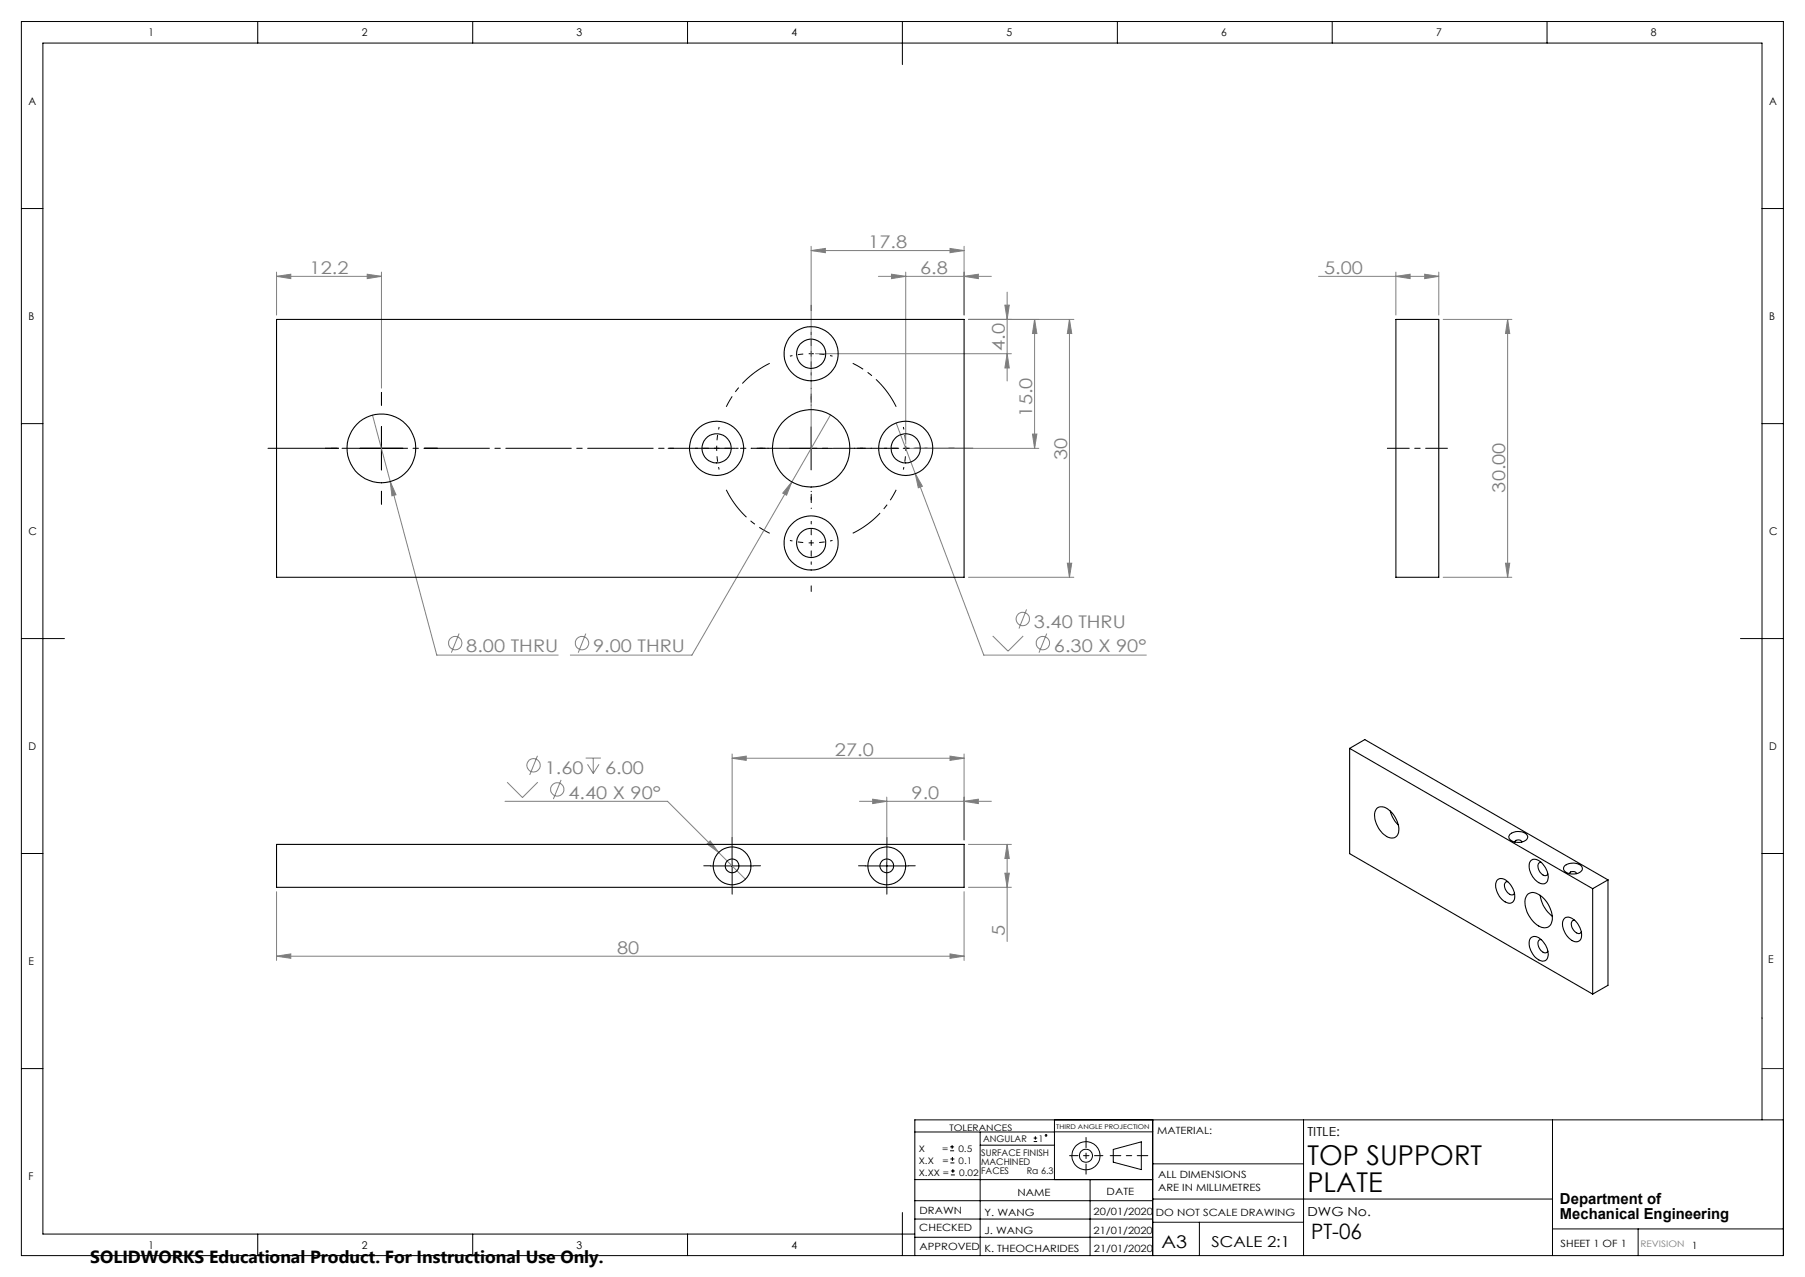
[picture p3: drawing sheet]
<svg xmlns="http://www.w3.org/2000/svg" width="420mm" height="297mm" viewBox="0 0 420 297" stroke-linecap="round" stroke-linejoin="round" font-family="sans-serif">
<g fill="none" stroke="#000" stroke-width=".23">
<path d="M5 5h410v287h-410zM60 5v5M110 5v5M160 5v5M210 5v10M260 5v5M310 5v5M360 5v5M5 48.5h5M410 48.5h5M5 98.5h5M88.8 99.3v10"/>
<path d="M188.7 99.3v10M410 98.5h5M83.7 104.3h10M183.7 104.3h10M5 148.5h10M405 148.5h10M5 198.5h5M170.4 196.4v10M206.3 196.4v10M410 198.5h5M165.3 201.4h10M201.3 201.4h10"/>
<path d="M5 248.5h5M212.9 279.3h55.3M212.9 274.4h55.3M212.9 263.3h32.5M228.1 263.3v28.7M228.1 266.3h17.3M245.4 263.2h22.8M245.4 260.5v13.9M253.6 274.4v17.6M259 267.3l6.6-1.7v6.4l-6.6-1.7zM268.2 260.5v31.5M268.2 270.7h35.1"/>
<path d="M268.2 278.9h93M303.3 260.5v31.5M361.2 260.5v31.5M410 260.5v-250.5h-400v277h202.9M415 260.5h-202.1v31.5M60 287v5M110 287v5M160 287v5M210 282v10M212.9 287.8h55.3M212.9 283.5h55.3M268.2 284.3h35.1"/>
<path d="M279.1 284.3v7.7M361.2 285.8h53.8M381.2 285.8v6.2"/>
<circle cx="252.7" cy="268.8" r="1.52"/>
<circle cx="252.7" cy="268.8" r="3.3"/>
</g>
<path d="M267.1 268.8h-8.8" fill="none" stroke="#000" stroke-width=".23" stroke-dasharray="15.2 1.3 1.3 1.3" stroke-dashoffset="12.8"/>
<path d="M252.7 264.6v8.5" fill="none" stroke="#000" stroke-width=".23" stroke-dasharray="15.2 1.3 1.3 1.3" stroke-dashoffset="12.9"/>
<path d="M248.9 268.8h7.7" fill="none" stroke="#000" stroke-width=".23" stroke-dasharray="15.2 1.3 1.3 1.3" stroke-dashoffset="13.3"/>
<path d="M410 248.5h5" fill="none" stroke="#00f" stroke-width=".23"/>
<g fill="none" stroke="#808080" stroke-width=".23">
<path d="M188.7 58.3l3.4-.5v1zM188.7 57.3v46M188.7 58.3h35.6M221.1 57.8l3.2 .5-3.2 .5zM224.3 57.3v16M64.3 64.3l3.4-.5v1zM64.3 64.3h24.5M64.3 63.3v10M85.4 63.8l3.4 .5-3.4 .5zM88.8 63.3v27M204.4 64.3h26.3M207.4 63.8l3.3 .5-3.3 .5z"/>
<path d="M210.7 63.3v40M224.3 64.3l3.3-.5v1zM225.4 74.3h24.5M233.8 71h1l-.4 3.3zM234.4 67.9v20.7M240.7 74.3v30M240.7 74.3l.6 3.3h-1.1zM248.8 74.3l.6 3.3h-1zM248.8 74.3v60M306.8 64.3h28M324.8 64.3l3.3-.5v1zM324.8 63.3v10"/>
<path d="M331.5 63.8l3.3 .5-3.3 .5zM334.8 63.3v10M335.8 74.3h16M350.8 74.3v60M350.8 74.3l.5 3.3h-1zM86.7 96.6l14.9 55.8h28.3M189.8 82.3h45.5M193.3 96.5l-9 15.6M208.5 98.4l4.5 11.8M234.4 82.3l.4 3.3h-1zM90.8 112l1.3 3.1-.9 .2zM184.3 112.1l-1.3 3.1-.9-.5z"/>
<path d="M184.3 112.1l-23.3 40.3h-28.3M211.7 104.3h30M213 110.2l1.6 2.9-.9 .3zM213 110.2l15.9 42.2h37.8M240.2 101h1.1l-.6 3.3zM225.4 134.3h24.5M248.4 131h1l-.6 3.3zM335.8 134.3h16M350.3 131h1l-.5 3.3zM106.8 147.4l-1.8 4.4M136.3 147.4l-1.8 4.4M231 147.9l3.6 3.5 3.5-3.5"/>
<path d="M238.9 141.7l-1.8 4.5M243.6 147.4l-1.8 4.4M125.1 175.8l-1.8 4.4M136.3 176.3h3.5M136.7 177.8l1.3 2.1M138 176.3v3.6M139.4 177.8l-1.4 2.1M170.4 176.4l3.2-.5v.9zM170.4 175.4v25M170.4 176.4h53.9M221.1 175.9l3.2 .5-3.2 .4zM224.3 175.4v20"/>
<path d="M117.5 186.4h37.8l11.9 11.9M118 181.9l3.6 3.6 3.5-3.6M130.6 181.4l-1.8 4.4M164.5 196.3l.7-.7 2 2.7zM167.2 198.3l6.3 6.2M200 186.4h30.7M203.1 185.9l3.2 .5-3.2 .5zM206.3 185.4v15M224.3 186.4l3.3-.5v1zM225.4 196.4h9.9M234.4 196.4l.4 3.3h-1zM234.4 196.4v22.6"/>
<path d="M64.3 207.4v16M224.3 207.4v16M225.4 206.4h9.9M233.8 203.1h1l-.4 3.3zM64.3 222.4l3.4-.5v1zM64.3 222.4h160M221.1 221.9l3.2 .5-3.2 .5z"/>
<circle cx="105.9" cy="149.6" r="1.55"/>
<circle cx="135.4" cy="149.6" r="1.55"/>
<circle cx="238" cy="144" r="1.55"/>
<circle cx="242.7" cy="149.6" r="1.55"/>
<circle cx="124.1" cy="178" r="1.55"/>
<circle cx="129.7" cy="183.6" r="1.55"/>
</g>
<path d="M188.8 82.3l-2.5 .1-2.5 .4M188.8 82.3l2.5 .1 2.4 .4M166.8 104.3l.1 2.5 .4 2.4M166.8 104.3l.1-2.5 .4-2.5M210.8 104.3l-.2-2.5-.4-2.5M210.8 104.3l-.2 2.5-.4 2.4M188.8 126.3l2.5-.2 2.4-.4M188.8 126.3l-2.5-.2-2.5-.4" fill="none" stroke="#000" stroke-width=".23" stroke-dasharray="15.2 1.3 1.3 1.3" stroke-dashoffset="14.6" stroke-linecap="butt"/>
<path d="M179.1 84.5a22 22 0 0 0-10.1 10.1M208.5 94.6a22 22 0 0 0-10.1-10.1M169 113.9a22 22 0 0 0 10.1 10.1M198.4 124a22 22 0 0 0 10.1-10.1" fill="none" stroke="#000" stroke-width=".23" stroke-dasharray="15.2 1.3 1.3 1.3" stroke-dashoffset="7.3" stroke-linecap="butt"/>
<g fill="none" stroke="#000" stroke-width=".23" stroke-dasharray="15.2 1.3 1.3 1.3">
<path d="M188.8 72.3v-1.3M88.8 94.3v-3M188.8 92.3v1.3M78.8 104.3h-3M88.8 114.3v3M98.8 104.3h3M156.8 104.3h-1.3M176.8 104.3h1.3M188.8 116.3v-1.3M200.8 104.3h-1.3M220.8 104.3h1.3M188.8 136.3v1.3"/>
<path d="M170.4 196.4v-1.6M206.4 196.4v-1.6M165.4 201.4h-1.6M170.4 206.4v1.6M175.4 201.4h1.6M201.4 201.4h-1.6M206.4 206.4v1.6M211.4 201.4h1.6"/>
</g>
<path d="M62.4 104.3h164" fill="none" stroke="#000" stroke-width=".23" stroke-dasharray="15.2 1.3 1.3 1.3" stroke-dashoffset="1.8"/>
<path d="M188.8 94.3v-4M178.8 104.3h-4M188.8 114.3v4M198.8 104.3h4" fill="none" stroke="#000" stroke-width=".23" stroke-dasharray="15.2 1.3 1.3 1.3" stroke-dashoffset="15.1"/>
<path d="M188.8 82.3v-5M188.8 82.3v5M166.8 104.3h-5M166.8 104.3h5M210.8 104.3h5M210.8 104.3h-5M188.8 126.3v5M188.8 126.3v-5" fill="none" stroke="#000" stroke-width=".23" stroke-dasharray="15.2 1.3 1.3 1.3" stroke-dashoffset="14.6"/>
<path d="M322.8 104.3h14" fill="none" stroke="#000" stroke-width=".23" stroke-dasharray="15.2 1.3 1.3 1.3" stroke-dashoffset="10.1"/>
<g fill="#808080">
<path d="M221.1 57.8l3.2 .5-3.2 .5zM188.7 58.3l3.4-.5v1zM224.3 64.3l3.3-.5v1zM207.4 63.8l3.3 .5-3.3 .5zM224.3 186.4l3.3-.5v1zM203.1 185.9l3.2 .5-3.2 .5zM221.1 175.9l3.2 .5-3.2 .4zM170.4 176.4l3.2-.5v.9z"/>
<path d="M64.3 64.3l3.4-.5v1zM85.4 63.8l3.4 .5-3.4 .5zM184.3 112.1l-2.2 2.6 .9 .5zM213 110.2l.7 3.2 .9-.3zM90.8 112l.4 3.3 .9-.2zM164.5 196.3l2.7 2-2-2.7zM64.3 222.4l3.4-.5v1zM221.1 221.9l3.2 .5-3.2 .5zM324.8 64.3l3.3-.5v1zM331.5 63.8l3.3 .5-3.3 .5z"/>
<path d="M240.2 101h1.1l-.6 3.3zM240.7 74.3l.6 3.3h-1.1zM350.3 131h1l-.5 3.3zM350.8 74.3l.5 3.3h-1z"/>
<path d="M233.8 71h1l-.4 3.3zM234.4 82.3l.4 3.3h-1zM248.8 74.3l.6 3.3h-1zM248.4 131h1l-.6 3.3zM234.4 196.4l.4 3.3h-1zM233.8 203.1h1l-.4 3.3z"/>
</g>
<g fill="none" stroke="#000" stroke-width=".25">
<path d="M64.3 74.3h160v60h-160zM324.8 74.3h10v60h-10zM314 174.1l56.6 32.6M314 174.1v24.4l56.6 32.7M314 174.1l3.6-2.1 56.6 32.6M64.3 196.4h160v10h-160zM320.4 188a2.38 2.38 0 0 1 3.1 .7 5.4 5.4 0 0 1 1.7 5.5 2 2 0 0 1-3.2-.1 5.6 5.6 0 0 1-1.9-5.6zM323.5 188.6a6.9 6.9 0 0 0 1.9 3.3M351.3 194.1a2.91 2.91 0 0 1 4.1 .3 1.36 1.36 0 0 1-1.5 1.5 2.36 2.36 0 0 1-2.8-1.2zM352.5 195.9a.87 .87 0 0 1 .8-.6 .87 .87 0 0 1 .8 .6M348.4 204.6a1.9 1.9 0 0 1 2.7 .7 3.7 3.7 0 0 1 1 4.4 1.96 1.96 0 0 1-2.7-.6 4.2 4.2 0 0 1-1.1-4.2zM350.8 205.1a.9 .9 0 0 0-.8 .5 .9 .9 0 0 0 .2 .9 1.92 1.92 0 0 0 1.9 1.6l.3-.4"/>
<path d="M355.4 208.1a2.24 2.24 0 0 1 3.2 .3 6.5 6.5 0 0 1 2.4 6.2 1.84 1.84 0 0 1-3 .8 6.7 6.7 0 0 1-3.1-6.4zM356.2 200.2a1.93 1.93 0 0 1 2.7 .7 3.8 3.8 0 0 1 .9 4.3 1.94 1.94 0 0 1-2.7-.7 3.8 3.8 0 0 1-.9-4.3zM356.2 218.1a1.93 1.93 0 0 1 2.7 .7 4.1 4.1 0 0 1 1.1 4.2 1.48 1.48 0 0 1-2.3 0 4.3 4.3 0 0 1-1.6-4.7zM358.4 208.2a7.3 7.3 0 0 0 2.8 4.9M358.6 200.6a.79 .79 0 0 0-.7 1.2 2.18 2.18 0 0 0 1.8 1.9l.5-.4M358.6 218.5a.79 .79 0 0 0-.7 1.2 1.91 1.91 0 0 0 2 1.8l.3-.3M364 213.6a1.92 1.92 0 0 1 2.7 .7 3.8 3.8 0 0 1 .9 4.4 1.93 1.93 0 0 1-2.7-.7 4.1 4.1 0 0 1-1.1-4.1zM364 201.4a2.91 2.91 0 0 1 4.2 .4 1.55 1.55 0 0 1-1.9 1.5 1.98 1.98 0 0 1-2.5-1.4zM365.2 203.2a.87 .87 0 0 1 .8-.5 .87 .87 0 0 1 .8 .5M366.4 214a.92 .92 0 0 0-.8 .6 .92 .92 0 0 0 .1 .9 1.84 1.84 0 0 0 2 1.6l.2-.4M370.6 206.7v24.5M374.2 204.6v24.6l-3.6 2"/>
<path d="M374.2 204.6l-3.6 2.1"/>
<circle cx="188.7" cy="82.3" r="6.3"/>
<circle cx="188.8" cy="82.3" r="3.4"/>
<circle cx="88.7" cy="104.3" r="8"/>
<circle cx="166.7" cy="104.3" r="3.4"/>
<circle cx="166.7" cy="104.3" r="6.3"/>
<circle cx="188.8" cy="104.3" r="9"/>
<circle cx="210.7" cy="104.3" r="3.4"/>
<circle cx="210.7" cy="104.3" r="6.3"/>
<circle cx="188.8" cy="126.3" r="6.3"/>
<circle cx="188.8" cy="126.3" r="3.4"/>
<circle cx="170.3" cy="201.4" r="4.4"/>
<circle cx="170.3" cy="201.4" r="1.6"/>
<circle cx="206.3" cy="201.4" r="1.6"/>
<circle cx="206.3" cy="201.4" r="4.4"/>
</g>
<g fill="none" stroke="#000" stroke-width=".23">
<path d="M221.1 267.6h.9M221.1 266.7h.9M221.2 270.5h.9M221.2 269.6h.9M221.3 273.3h.9M221.3 272.3h.9M221.5 266.3v.9M221.6 269.1v.9M221.7 271.9v.9M240.5 265.5h.8M240.5 264.7h.8M240.9 264.3v.8"/>
<circle cx="243.4" cy="264.1" r=".21"/>
</g>
<g font-size="6.3">
<text x="304.2" y="270.8">TOP SUPPORT</text>
<text x="304.2" y="277.2">PLATE</text>
</g>
<text font-size="4.9" x="305.1" y="288.2">PT-06</text>
<g font-size="4.1" fill="#808080">
<text x="202" y="57.7">17.8</text>
<text x="72" y="63.7">12.2</text>
<text x="214.1" y="63.7">6.8</text>
<text x="308.1" y="63.7">5.00</text>
<text x="233.8" y="81.7" transform="rotate(-90 233.8 81.7)">4.0</text>
<text x="240.2" y="96.9" transform="rotate(-90 240.2 96.9)">15.0</text>
<text x="248.3" y="107.1" transform="rotate(-90 248.3 107.1)">30</text>
<text x="350.2" y="114.6" transform="rotate(-90 350.2 114.6)">30.00</text>
<text x="240.6" y="146.1">3.40 THRU</text>
<text x="108.5" y="151.7">8.00 THRU</text>
<text x="138" y="151.7">9.00 THRU</text>
<text x="245.2" y="151.7">6.30 X 90°</text>
<text x="194.3" y="175.8">27.0</text>
<text x="126.7" y="180.1">1.60</text>
<text x="132.3" y="185.7">4.40 X 90°</text>
<text x="140.8" y="180.1">6.00</text>
<text x="212.1" y="185.8">9.0</text>
<text x="143.6" y="221.8">80</text>
<text x="233.8" y="217.7" transform="rotate(-90 233.8 217.7)">5</text>
</g>
<g font-size="4.1">
<text x="21" y="293.7">SOLIDWORKS Educational Product. For Instructional Use Only.</text>
<text x="270.2" y="290.1">A3</text>
</g>
<g font-size="3.5">
<text x="363" y="279.9">Department of</text>
<text x="363" y="283.4">Mechanical Engineering</text>
<text x="281.9" y="290">SCALE 2:1</text>
</g>
<g font-size="2.9">
<text x="304.2" y="264.3">TITLE:</text>
<text x="304.2" y="282.8">DWG No.</text>
</g>
<g font-size="2.5">
<text x="34.6" y="8.4">1</text>
<text x="84.2" y="8.4">2</text>
<text x="134.2" y="8.4">3</text>
<text x="184.2" y="8.4">4</text>
<text x="234.2" y="8.4">5</text>
<text x="284.2" y="8.4">6</text>
<text x="334.2" y="8.4">7</text>
<text x="384.2" y="8.4">8</text>
<text x="6.7" y="24.4">A</text>
<text x="411.7" y="24.4">A</text>
<text x="6.7" y="74.4">B</text>
<text x="411.7" y="74.4">B</text>
<text x="6.7" y="124.4">C</text>
<text x="411.7" y="124.4">C</text>
<text x="6.7" y="174.4">D</text>
<text x="411.7" y="174.4">D</text>
<text x="6.7" y="224.4">E</text>
<text x="411.4" y="224">E</text>
<text x="6.7" y="274.4">F</text>
<text x="34.6" y="290.4">1</text>
<text x="84.2" y="290.4">2</text>
<text x="134.2" y="290.4">3</text>
<text x="184.2" y="290.4">4</text>
</g>
<g font-size="2.3">
<text x="269.3" y="263.8">MATERIAL:</text>
<text x="269.5" y="273.9">ALL DIMENSIONS</text>
<text x="236.8" y="278.1">NAME</text>
<text x="257.5" y="277.8">DATE</text>
<text x="269.5" y="276.9">ARE IN MILLIMETRES</text>
<text x="213.9" y="286.4">CHECKED</text>
<text x="214" y="282.3">DRAWN</text>
<text x="229.1" y="287">J. WANG</text>
<text x="229.1" y="282.8">Y. WANG</text>
<text x="254.5" y="282.7">20/01/2020</text>
<text x="254.5" y="286.9">21/01/2020</text>
<text x="269" y="282.7">DO NOT SCALE DRAWING</text>
<text x="214" y="290.7">APPROVED</text>
<text x="229.1" y="291.1">K. THEOCHARIDES</text>
<text x="254.5" y="291.1">21/01/2020</text>
<text x="363.1" y="290">SHEET 1 OF 1</text>
<text x="393.7" y="290.5">1</text>
</g>
<g font-size="2.1">
<text x="220.9" y="263.1">TOLERANCES</text>
<text x="213.8" y="267.9">X</text>
<text x="219.2" y="267.9">=</text>
<text x="223" y="267.9">0.5</text>
<text x="228.3" y="268.8">SURFACE FINISH</text>
<text x="228.8" y="265.6">ANGULAR</text>
<text x="241.6" y="265.6">1</text>
<text x="213.8" y="270.7">X.X</text>
<text x="213.8" y="273.5">X.XX =</text>
<text x="219.3" y="270.7">=</text>
<text x="223.1" y="270.7">0.1</text>
<text x="223.2" y="273.5">0.02</text>
<text x="228.3" y="270.9">MACHINED</text>
<text x="228.3" y="273">FACES</text>
<text x="238.9" y="273">Ra 6.3</text>
</g>
<text font-size="2.1" fill="#808080" x="381.7" y="290.1">REVISION</text>
<text font-size="1.5" x="245.8" y="262.7">THIRD ANGLE PROJECTION</text>
</svg>
